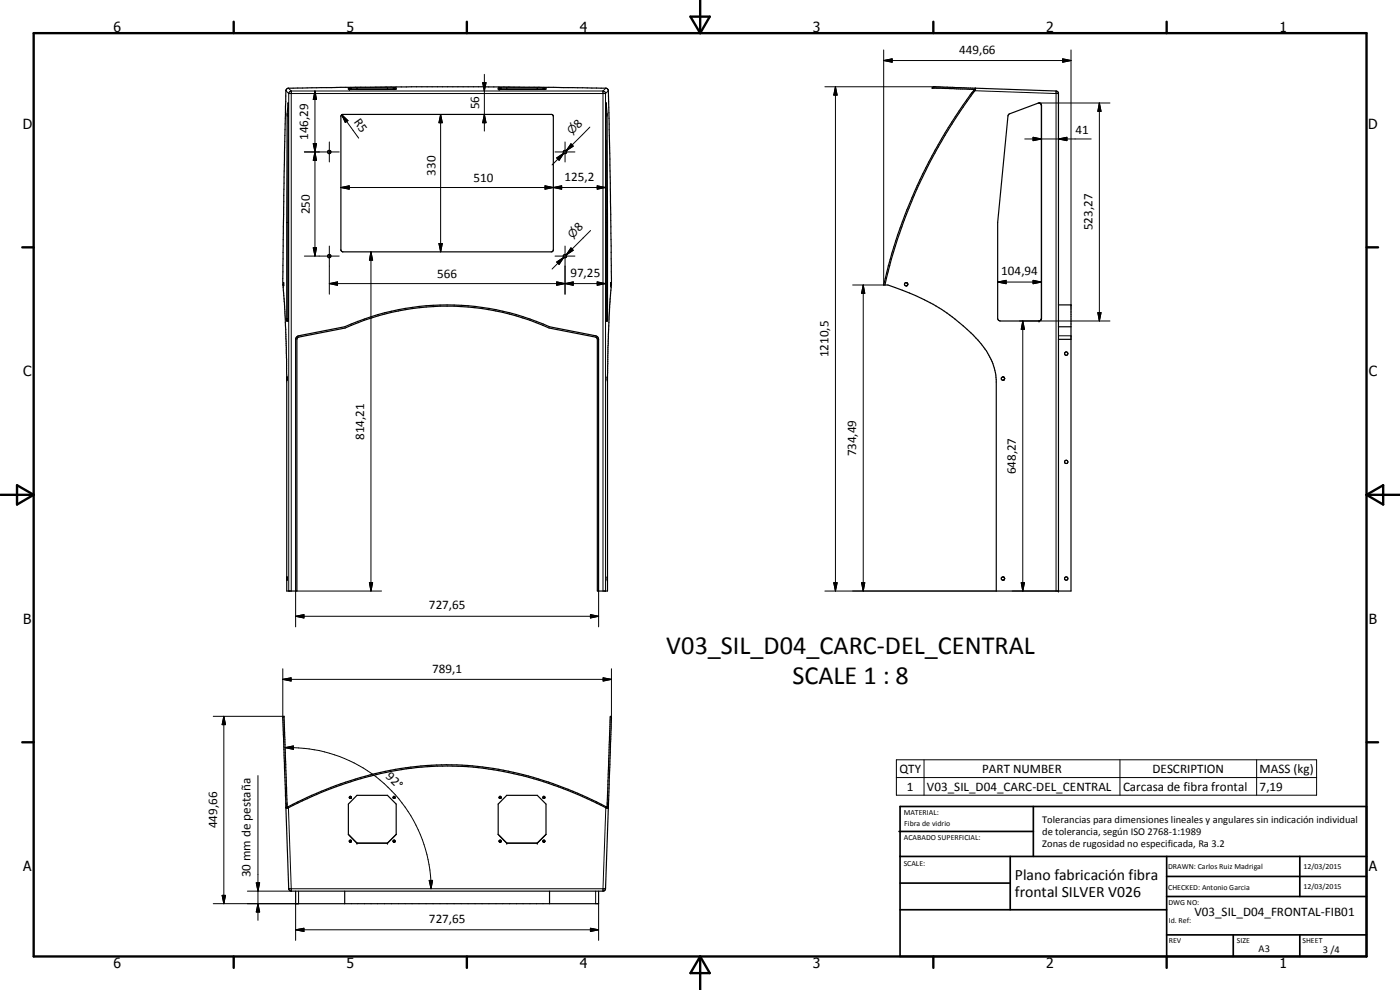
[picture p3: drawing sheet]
<svg xmlns="http://www.w3.org/2000/svg" width="420mm" height="297mm" viewBox="0 0 420 297" stroke-linecap="round" stroke-linejoin="round" font-family="sans-serif">
<g fill="none" stroke="#000" stroke-width=".35">
<path d="M86.1 26.6l.3-.1 15.9-.3 42.8-.2 36.8 .5 .6 .5 .7 27.9 .3 30.6-.7 9.6-.5 17.4v64.8h-3v-75.7l-.4-.4-14.1-2.8a74.4 74.4 0 0 0-61.2 0l-14.1 2.8-.4 .4v75.7h-3v-64.8l-.7-20.2a154.5 154.5 0 0 1-.4-22.3l.7-37.9 .1-5zM86.5 30.9v65.4h-.4v-29.5M86.5 30.9l-.3 3.3-.1 32.6M86.5 30.9h.1M102.4 34.6l.4-.3 63 .1 .3 .4v40.3l-.2 .3-.3 .2h-62.8l-.5-.5zM104.8 26.3l.6 .1zM104.8 26.8h.6zM107.1 26.3h9.2M107.1 26.3l-2.5 .1v.4h14.3v-.4l-2.6-.1M107.1 26.7h9.2M107.1 26.3v.4M107.1 26.7l-1.8 .1"/>
<path d="M116.3 26.7l1.8 .1M116.3 26.3v.4M118 26.3l.6 .1zM118 26.8h.6zM149.8 26.3l.6 .1zM149.8 26.8h.6zM152.1 26.3h9.1M152.1 26.3l-2.6 .1v.4h14.4v-.4l-2.7-.1M152.1 26.7h9.1M152.1 26.3v.4M152.1 26.7l-1.8 .1M161.2 26.7l1.9 .1"/>
<path d="M161.2 26.3v.4M162.9 26.3l.6 .1zM162.9 26.8h.6zM181.9 30.9l.3 3.3 .1 62.1h-.4zM292.3 26.8l-12.6-.4 .4-.4h.7l11.9 .5v.3a184.8 184.8 0 0 0-14 22.7 154.2 154.2 0 0 0-13.1 36M292.3 26.8h.1M292.3 26.8a161.2 161.2 0 0 0-17.8 30.6 148.6 148.6 0 0 0-9.3 28.1h1.3a59 59 0 0 1 26.4 16 19.5 19.5 0 0 1 6.1 12.4v63.4h22.4v-85.8h-3.7M292.6 26.5l24.3 .8 .8 .6v149.4M311.9 30.9l.4 .2 .2 .6M312 30.9l-9 3.3-.5 .4-3.1 32.2 .1 29 .7 .5h11.8M312 30.9l.5 .3 .1 .5M312.5 31.7v63.8"/>
<path d="M86.5 42l-.1 24.8M181.9 42v24.8M86.1 66.8h.3M86.4 66.8v29.5M181.9 66.8v29.5M181.9 66.8h.4M85.1 84.8v1zM183.3 84.8v1M271.9 84.8l.5 .3M272.2 84.9a.49 .49 0 0 0-.7 .2 .49 .49 0 0 0 .4 .7 .49 .49 0 0 0 .5-.6M272.2 84.9l.2 .6-.4 .3M312.3 96.1l-.3 .2"/>
<path d="M312.5 95.9l-.2 .2M312.5 95.5v.4M312.6 95.5l-.1 .4M317.7 98h3.7M86.1 113.1v1M182.3 113.1v1M301 113.1l.4 .2M301.4 113.3v.1M301.5 113.5l-.2 .5-.3 .1M317.7 101.8h3.7M86.1 173.1v1M88.7 177.3l.1-75.7 .2-.5 .6-.3 13.9-2.8a75.3 75.3 0 0 1 61.4 0l13.9 2.8 .4 .2 .4 .6 .1 75.7"/>
<path d="M182.3 173.1v1M301 173.1a.51 .51 0 0 1 .5 .5 .51 .51 0 0 1-.5 .5M84.9 215.3l.3-.4 1 27.1h.4l6.9-3.4a111.7 111.7 0 0 1 16.1-5.7 91.9 91.9 0 0 1 60.9 3.9l5.7 2.5 5.6 2.7h.4l1-27.1 .3 .4-.1 3.1-1.7 48.3-.4 .6h-94.2l-.5-.6zM104.8 239.4l.4 .2M105.4 239.4v-.3l-.3-.2-.3 .2 .1 .4M105.4 239.3l-.3 .2M105.4 239.4l-.1 .1M107.1 238.6h9.2l2.6 2.7v9.1l-2.6 2.6h-9.2l-2.5-2.6v-9.1zM118 239.3l.3-.4 .2 .5M118 239.3l.3 .3M118 239.3l.3 .3 .2-.2M118.5 239.4l-.1 .1"/>
<path d="M149.8 239.4l.3 .2M149.9 239.5l.2 .1M150.3 239.5l-.2 .1M150.4 239.4v-.3l-.4-.2-.2 .5M150.4 239.4l-.2 .1M150.4 239.3v.1M152.1 238.6h9.1l2.7 2.7v9.1l-2.7 2.6h-9.1l-2.6-2.6v-9.1zM162.9 239.3l.4-.4 .2 .5M162.9 239.3l.4 .3M162.9 239.3l.1 .1M163 239.4l.2 .2M163.4 239.5l-.2 .1"/>
<path d="M163.5 239.4l-.1 .1M163.5 239.3v.1M85.8 242.2l.1 .2h.5a107.8 107.8 0 0 1 44.9-12.5 102.4 102.4 0 0 1 50.6 12.5h.5l.2-.2M105.4 252.6h-.3M105.4 252.5l-.1-.4-.5 .1 .1 .4h.4M105.4 252.5v.1M105.4 252.4l-.1 .2M118.1 252.1l.4 .1v.4h-.4zM118.5 252.6h-.4M149.9 252.6h.4M150.4 252.5l-.3-.4-.3 .1 .1 .4M150.4 252.5l-.1 .1"/>
<path d="M150.4 252.4l-.1 .2M163 252.6h.4M163.5 252.5l-.2-.4-.3 .1v.4M163.5 252.5l-.1 .1M163.5 252.4l-.1 .2M182.6 242.3l-.1 .1M88.7 267.4v3.7h91v-3.7M103.5 267.4v3.7M164.9 267.4v3.7"/>
<circle cx="98.8" cy="45.6" r=".5"/>
<circle cx="169.6" cy="45.6" r=".52"/>
<circle cx="98.8" cy="76.8" r=".48"/>
<circle cx="169.6" cy="76.8" r=".5"/>
<circle cx="301" cy="113.6" r=".51"/>
<circle cx="320" cy="106.1" r=".5"/>
<circle cx="320" cy="138.6" r=".49"/>
<circle cx="301" cy="173.6" r=".5"/>
<circle cx="320" cy="173.6" r=".5"/>
</g>
<g fill="#000">
<circle cx="104.8" cy="26.8" r=".18"/>
<circle cx="104.8" cy="26.3" r=".18"/>
<circle cx="149.8" cy="26.3" r=".18"/>
<circle cx="149.8" cy="26.8" r=".18"/>
<circle cx="181.9" cy="30.9" r=".18"/>
<circle cx="183.3" cy="84.8" r=".18"/>
<circle cx="183.3" cy="85.8" r=".18"/>
<circle cx="311.8" cy="96.3" r=".18"/>
<circle cx="182.3" cy="113.1" r=".18"/>
<circle cx="182.3" cy="114.1" r=".18"/>
<circle cx="182.3" cy="173.1" r=".18"/>
<circle cx="182.3" cy="174.1" r=".18"/>
<circle cx="317.7" cy="177.3" r=".18"/>
<circle cx="107.1" cy="253" r=".18"/>
<circle cx="116.3" cy="253" r=".18"/>
<circle cx="152.1" cy="253" r=".18"/>
<circle cx="161.2" cy="253" r=".18"/>
</g>
<g fill="none" stroke="#000" stroke-width=".3">
<path d="M265.2 18.2l2.5-.5v1zM265.2 15v70.5h-9.3M265.2 18.2h56.2M318.9 17.7l2.5 .5-2.5 .5zM321.4 15v76.5M85.8 27.2l.8 .9M86.2 34.2h.3M86.2 34.8h.3M86.5 30.9h.1M86.6 26.5l.8 .8M86.6 28.1v149.2M86.6 28.1h95.1"/>
<path d="M87.4 27.3h93.6M87.4 27.3l-.4 .1-.4 .7M87.4 27.3v150M94.5 27.3l.5 2.5h-1zM94.5 27.3v49.5M102.6 34.4l1.8 1.8-.8 .5zM102.6 34.4l1.4 2-1.1-1.5M102.9 34.9h.1M102.9 34.9l4.7 6.5M132.2 34.3l.5 2.5h-1zM132.2 34.3v41.3M144.9 24.8h1l-.5 2.5z"/>
<path d="M145.4 34.3l.5 2.5h-1zM145.4 22.3v17M177 38.1l-7.1 7.2M181 27.3l.6 .4 .1 .4M181 27.3v150M181.7 28.1v149.2M181.8 26.5l-.8 .8M181.9 30.9h.1M181.9 34.2h.3M181.9 34.8h.3M182.6 27.2l-.9 .9M247.6 26h32.5"/>
<path d="M250.7 26l.5 2.5h-1zM250.7 26v151.3M292.6 27.2l25.1 .9M292.6 27.1l-1.4 1.3M292.8 26.5l-.4 .4M311.8 30.9h21.3M312.5 31.7h.1M316.9 27.3v150h-13.1M317.7 28.1h.1M317.7 28.1v16.8M329.9 30.9l.5 2.5h-.9zM329.9 30.9v65.4"/>
<path d="M91.3 45.6h10.5M94 43.1h1l-.5 2.5zM94.5 45.6l.5 2.5h-1zM98.8 42.6v6M102.3 56.3l2.5-.5v1zM102.3 56.3h79.4M163.6 55.8l2.5 .5-2.5 .5zM163.6 55.8l5 1v-1l-5 1zM166.1 56.3l2.5-.5v1zM166.6 45.6h5.9M167.1 47.4l2.1-1.4-1.4 2.1zM169.2 46l-3.5 3.5"/>
<path d="M169.6 42.6v6M171.4 43.1l.6 .8-2.1 1.4zM171.7 43.5l-1.8 1.8M179.2 55.8l2.5 .5-2.5 .5zM307.5 41.7h20M310 41.2l2.6 .5-2.6 .5zM317.7 41.7l2.5-.5v1zM91.3 76.8h10.5M94 74.3h1l-.5 2.5zM98.8 73.8v14.5M111.3 75.6l.5 2.5h-.9zM111.3 75.6v101.7"/>
<path d="M131.7 73.1h1l-.5 2.5zM166.6 76.8h5.9M167.1 78.6l2.1-1.4-1.4 2.1zM169.2 77.2l-3.5 3.5M169.6 73.8v14.5M171.4 74.4l.6 .7-2.1 1.4zM171.7 74.7l-1.8 1.8M177.2 69.2l-7.3 7.3M86.1 96.3h.3M86.1 95.5h.3M98.8 85.1l2.5-.5v1zM98.8 85.1h82.9"/>
<path d="M167.1 84.6l2.5 .5-2.5 .5zM169.6 85.1l2.4-.5v1zM179.2 84.6l2.5 .5-2.5 .5zM181.9 96.3h.4M181.9 95.5h.4M259.1 85.5l.4 2.5h-.9zM259.1 85.5v91.8M299.4 84.6l2.6-.5v1zM299.4 84.6h13.2M306 96.3h27.1M306.9 96.3l.6 2.5h-1zM306.9 96.3v81"/>
<path d="M310 84.1l2.6 .5-2.6 .5zM312.5 95.5h.1M329.5 93.8h.9l-.5 2.5zM317.7 100.8h3.7M110.9 174.8h.9l-.5 2.5zM114.5 177.3h-25.8v10.8M179.7 177.3v10.8M247.6 177.3h51.4M250.2 174.8h1l-.5 2.5zM258.6 174.8h.9l-.4 2.5zM306.5 174.8h1l-.6 2.5zM88.7 184.9l2.5-.5v1z"/>
<path d="M88.7 184.9h91M177.2 184.4l2.5 .5-2.5 .5zM64 214.9h21.2M67.2 214.9l.5 2.5h-1zM67.2 214.9v56.2M84.9 203.8l2.5-.4v.9zM84.9 203.8h98.6M84.9 200.7v14.6M181 203.4l2.5 .4-2.5 .5zM183.5 200.7v14.6M77.4 232.7v43.4M85.5 224.3l2.5-.5 .1 1z"/>
<path d="M85.5 224.3a42.4 42.4 0 0 1 43.9 42.4M269 228h126.1v10.6h-126.1zM269 233.3h126.1M277.3 228v10.6M336.1 228v10.6M377.1 228v10.6M86.1 240.9l-.3 1.4M86.3 242.1v.3M86.6 242.4l.8 25h-13.2M181.8 242.4l-.8 25M182 242.1l.1 .3M182.2 240.9l.4 1.4"/>
<path d="M66.7 268.6h1l-.5 2.5zM76.9 264.9h1l-.5 2.5zM77.4 271.1l.5 2.5h-1zM86.6 266.7h95.1M88.7 279l2.5-.5v1zM88.7 279h91M88.7 271.1v11.1M89.6 267.4v3.7h-25.6M128.8 264.2h1l-.4 2.5zM177.2 278.5l2.5 .5-2.5 .5zM178.8 267.4v3.7M179.7 271.1v11.1"/>
</g>
<g fill="none" stroke="#000" stroke-width=".71">
<path d="M10.1 9.9h400v277.1h-400zM70.1 6.5v3.4M140.1 6.5v3.4M207.2 5h5.8l-2.9 4.9zM210.1 0v9.9M280.1 6.5v3.4M350.1 6.5v3.4M6.7 74.2h3.4M410.1 74.2h3.5M.1 148.5h10M5.1 145.6l5 2.9-5 2.9zM410.1 148.5h10"/>
<path d="M410.1 148.5l5-2.9v5.8zM6.7 222.7h3.4M410.1 222.7h3.5M70.1 287v3.4M140.1 287v3.4M210.1 287v10M210.1 287l2.9 5h-5.8zM280.1 287v3.4M350.1 287v3.4"/>
</g>
<g fill="none" stroke="#000" stroke-width=".51">
<path d="M269.8 249.5h40.3M270.1 242h140v45h-140zM270.1 257h140M303.2 257v16M310.1 242v15M350.1 257v30M390.1 257v12M270.1 265h33.1M270.1 273h80M350.1 269h60M350.1 263h60M350.1 280.5h60"/>
<path d="M370.1 280.5v6.5M390.1 280.5v6.5"/>
</g>
<g fill="#000">
<path d="M265.2 18.2l2.5-.5v1zM318.9 17.7l2.5 .5-2.5 .5zM94.5 27.3l.5 2.5h-1zM102.6 34.4l1.8 1.8-.8 .5zM132.2 34.3l.5 2.5h-1zM144.9 24.8h1l-.5 2.5zM145.4 34.3l.5 2.5h-1zM250.7 26l.5 2.5h-1zM329.9 30.9l.5 2.5h-.9zM94 43.1h1l-.5 2.5zM94.5 45.6l.5 2.5h-1zM102.3 56.3l2.5-.5v1z"/>
<path d="M163.6 55.8l2.5 .5-2.5 .5zM167.1 47.4l2.1-1.4-1.4 2.1zM166.1 56.3l2.5-.5v1zM171.4 43.1l.6 .8-2.1 1.4zM179.2 55.8l2.5 .5-2.5 .5zM310 41.2l2.6 .5-2.6 .5zM317.7 41.7l2.5-.5v1zM94 74.3h1l-.5 2.5zM111.3 75.6l.5 2.5h-.9zM131.7 73.1h1l-.5 2.5zM167.1 78.6l2.1-1.4-1.4 2.1zM171.4 74.4l.6 .7-2.1 1.4z"/>
<path d="M98.8 85.1l2.5-.5v1zM167.1 84.6l2.5 .5-2.5 .5zM169.6 85.1l2.4-.5v1zM179.2 84.6l2.5 .5-2.5 .5zM259.1 85.5l.4 2.5h-.9zM299.4 84.6l2.6-.5v1zM306.9 96.3l.6 2.5h-1zM310 84.1l2.6 .5-2.6 .5zM329.5 93.8h.9l-.5 2.5zM110.9 174.8h.9l-.5 2.5zM250.2 174.8h1l-.5 2.5zM258.6 174.8h.9l-.4 2.5z"/>
<path d="M306.5 174.8h1l-.6 2.5zM88.7 184.9l2.5-.5v1zM177.2 184.4l2.5 .5-2.5 .5zM67.2 214.9l.5 2.5h-1zM84.9 203.8l2.5-.4v.9zM181 203.4l2.5 .4-2.5 .5zM85.5 224.3l2.5-.5 .1 1zM66.7 268.6h1l-.5 2.5zM76.9 264.9h1l-.5 2.5zM77.4 271.1l.5 2.5h-1zM88.7 279l2.5-.5v1zM128.8 264.2h1l-.4 2.5z"/>
<path d="M177.2 278.5l2.5 .5-2.5 .5z"/>
</g>
<g font-size="7.9">
<text x="200" y="196.1">V03_SIL_D04_CARC-DEL_CENTRAL</text>
<text x="237.8" y="205.1">SCALE 1 : 8</text>
</g>
<g font-size="4.7">
<text x="304.6" y="263.9">Plano fabricación fibra</text>
<text x="304.6" y="269.3">frontal SILVER V026</text>
</g>
<g font-size="4.2">
<text x="34" y="9.6">6</text>
<text x="104" y="9.6">5</text>
<text x="174" y="9.6">4</text>
<text x="244" y="9.6">3</text>
<text x="314" y="9.6">2</text>
<text x="384" y="9.6">1</text>
<text x="6.8" y="38.7">D</text>
<text x="410.6" y="38.7">D</text>
<text x="7" y="112.9">C</text>
<text x="410.8" y="112.9">C</text>
<text x="7" y="187.1">B</text>
<text x="410.8" y="187.1">B</text>
<text x="7" y="261.4">A</text>
<text x="410.8" y="261.4">A</text>
<text x="34" y="290.4">6</text>
<text x="104" y="290.4">5</text>
<text x="174" y="290.4">4</text>
<text x="244" y="290.4">3</text>
<text x="314" y="290.4">2</text>
<text x="384" y="290.4">1</text>
</g>
<g font-size="3.9">
<text x="287.9" y="16.1">449,66</text>
<text x="143.8" y="32.9" transform="rotate(-90 143.8 32.9)">56</text>
<text x="92.4" y="42" transform="rotate(-90 92.4 42)">146,29</text>
<text x="106.1" y="36.6" transform="rotate(54 106.1 36.6)">R5</text>
<text x="173.6" y="38.6" transform="rotate(-45 173.6 38.6)">8</text>
<text x="322.7" y="40.2">41</text>
<text x="130.7" y="52.7" transform="rotate(-90 130.7 52.7)">330</text>
<text x="142.1" y="54.7">510</text>
<text x="169.4" y="54.2">125,2</text>
<text x="93" y="64.3" transform="rotate(-90 93 64.3)">250</text>
<text x="173.8" y="69.6" transform="rotate(-45 173.8 69.6)">8</text>
<text x="327.9" y="69.1" transform="rotate(-90 327.9 69.1)">523,27</text>
<text x="131.2" y="83.5">566</text>
<text x="171.2" y="83">97,25</text>
<text x="300.5" y="82.6">104,94</text>
<text x="248.7" y="107.2" transform="rotate(-90 248.7 107.2)">1210,5</text>
<text x="109.3" y="132" transform="rotate(-90 109.3 132)">814,21</text>
<text x="257" y="136.9" transform="rotate(-90 257 136.9)">734,49</text>
<text x="304.9" y="142.4" transform="rotate(-90 304.9 142.4)">648,27</text>
<text x="128.7" y="182.8">727,65</text>
<text x="129.7" y="201.8">789,1</text>
<text x="115.6" y="233.2" transform="rotate(44 115.6 233.2)">92°</text>
<text x="269.9" y="231.9">QTY</text>
<text x="294.8" y="231.9">PART NUMBER</text>
<text x="345.9" y="231.9">DESCRIPTION</text>
<text x="378" y="232">MASS (kg)</text>
<text x="272.1" y="237.2">1</text>
<text x="278.2" y="237.2">V03_SIL_D04_CARC-DEL_CENTRAL</text>
<text x="337" y="237.3">Carcasa de fibra frontal</text>
<text x="378" y="237.2">7,19</text>
<text x="65.1" y="248.5" transform="rotate(-90 65.1 248.5)">449,66</text>
<text x="75.2" y="263.2" transform="rotate(-90 75.2 263.2)">30 mm de pestaña</text>
<text x="358.5" y="275">V03_SIL_D04_FRONTAL-FIB01</text>
<text x="128.7" y="276.9">727,65</text>
</g>
<g font-size="3.3">
<text x="171.6" y="40.6" transform="rotate(-45 171.6 40.6)">⌀</text>
<text x="171.8" y="71.6" transform="rotate(-45 171.8 71.6)">⌀</text>
</g>
<g font-size="3.1">
<text x="312.7" y="246.8">Tolerancias para dimensiones lineales y angulares sin indicación individual</text>
<text x="312.7" y="250.4">de tolerancia, según ISO 2768-1:1989</text>
<text x="312.7" y="254">Zonas de rugosidad no especificada, Ra 3.2</text>
<text x="377.7" y="285.6">A3</text>
<text x="397" y="285.9">3 /4</text>
</g>
<g font-size="2.4">
<text x="271.2" y="244.4">MATERIAL:</text>
<text x="271.3" y="252">ACABADO SUPERFICIAL:</text>
<text x="271.4" y="247.9">Fibra de vidrio</text>
<text x="271.2" y="259.7">SCALE:</text>
<text x="350.6" y="260.8">DRAWN: Carlos Ruiz Madrigal</text>
<text x="391.2" y="260.6">12/03/2015</text>
<text x="350.6" y="267">CHECKED: Antonio Garcia</text>
<text x="391.2" y="266.7">12/03/2015</text>
<text x="350.6" y="271.4">DWG NO:</text>
<text x="350.8" y="276.9">Id. Ref:</text>
<text x="350.8" y="282.8">REV</text>
<text x="371.2" y="282.9">SIZE</text>
<text x="390.9" y="282.9">SHEET</text>
</g>
</svg>
